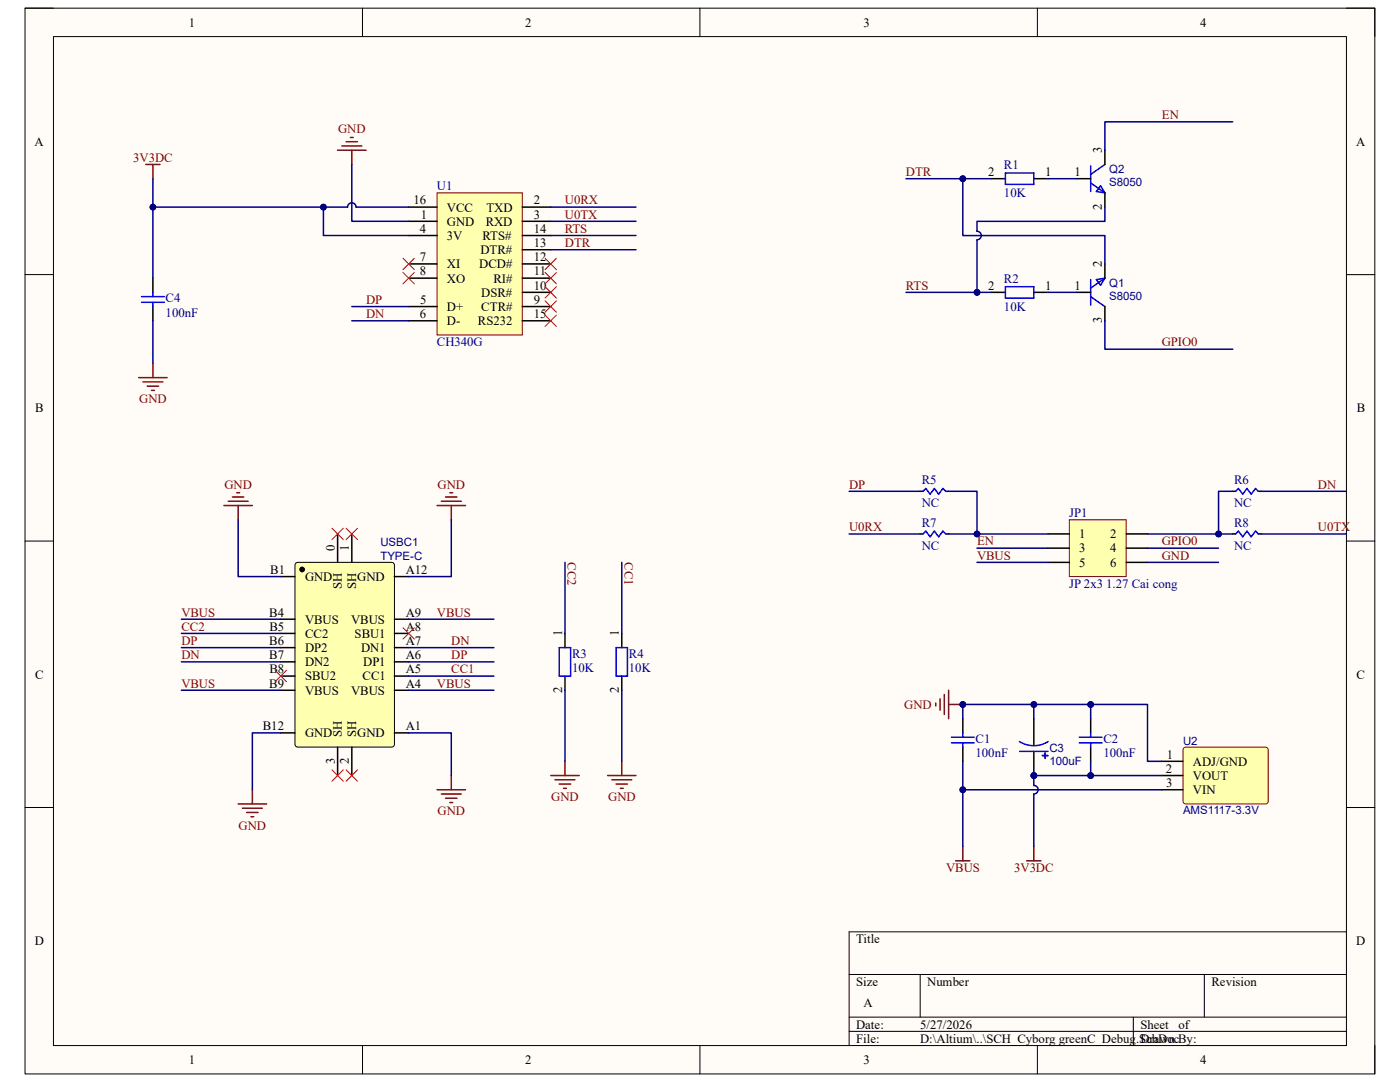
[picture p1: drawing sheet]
<svg xmlns="http://www.w3.org/2000/svg" width="279mm" height="216mm" viewBox="0 0 279 216" stroke-linecap="round" stroke-linejoin="round" font-family="sans-serif">
<path d="M5 1.6h269.4v212.7h-269.4z" fill-rule="evenodd" fill="#fffcf8"/>
<path d="M5 1.6h269.4v212.7h-269.4z" fill="none" stroke="#000" stroke-width=".2"/>
<path d="M10.7 7.3h258v201.3h-258z" fill-rule="evenodd" fill="#fffcf8"/>
<g fill="none" stroke="#000" stroke-width=".2">
<path d="M5 1.6h5.7M10.7 7.3h258v201.3h-258zM72.3 1.6v5.7M139.7 1.6v5.7M207 1.6v5.7M268.7 1.6h5.7v5.7M5 54.8h5.7M268.7 54.8h5.7M5 108h5.7M268.7 108h5.7M5 161.1h5.7M268.7 161.1h5.7"/>
<path d="M169.5 194.4h99.2M183.6 194.4v8.6M240.3 194.4v8.6M268.7 185.9h-99.2v22.7M72.3 208.6v5.7M139.7 208.6v5.7M169.5 203h99.2M169.5 205.8h99.2M207 208.6v5.7M226.2 203v5.6M274.4 208.6v5.7"/>
</g>
<path d="M217.7 33.1v5.1M217.7 36.5l2.8 2M219.6 37.1l.9 1.4-1.7-.3zM220.5 32.8l-2.8 2M217.7 55.8v5.1M217.7 59.2l2.8 2M218.8 55.8l1.7-.3-.9 1.4zM220.5 55.5l-2.8 2" fill="none" stroke="#00f" stroke-width=".3"/>
<path d="M214.8 35.7h2.9M220.5 30v2.8M220.5 38.5v2.8M214.8 58.3h2.9M220.5 52.7v2.8M220.5 61.2v2.8" fill="none" stroke="#000" stroke-width=".3"/>
<path d="M87.2 38.5h17v28.3h-17z" fill-rule="evenodd" fill="#ffffb0"/>
<path d="M87.2 38.5h17v28.3h-17z" fill="none" stroke="#800000" stroke-width=".2"/>
<g fill="none" stroke="#000" stroke-width=".3">
<path d="M81.6 44.2h5.6M81.6 41.3h5.6M81.6 47h5.6M81.6 52.7h5.6M81.6 55.5h5.6M104.2 44.2h5.7M104.2 41.3h5.7M104.2 47h5.7M104.2 52.7h5.7M104.2 55.5h5.7M104.2 58.3h5.7M104.2 49.8h5.7"/>
<path d="M81.6 61.2h5.6M81.6 64h5.6M104.2 61.2h5.7M104.2 64h5.7"/>
</g>
<path d="M58.9 112.5l.5-.3h18.8l.4 .3 .1 36-.3 .5-19 .1-.5-.3z" fill-rule="evenodd" fill="#ffffb0"/>
<path d="M58.9 112.5l.5-.3h18.8l.4 .3 .1 36-.3 .5-19 .1-.5-.3z" fill="none" stroke="#000" stroke-width=".2"/>
<circle cx="60.3" cy="113.6" r=".43" fill="#000"/>
<g fill="none" stroke="#000" stroke-width=".3">
<path d="M56 115.1h2.9M67.4 106.5v5.7M70.2 106.5v5.7M78.7 115.1h2.9M56 123.6h2.9M56 126.4h2.9M56 129.2h2.9M56 132.1h2.9M56 134.9h2.9M56 137.7h2.9M78.7 123.6h2.9M78.7 126.4h2.9"/>
<path d="M78.7 129.2h2.9M78.7 132.1h2.9M78.7 134.9h2.9M78.7 137.7h2.9M56 146.2h2.9M67.4 149.1v5.6M70.2 149.1v5.6M78.7 146.2h2.9"/>
<circle cx="60.3" cy="113.6" r=".43"/>
</g>
<circle cx="237.5" cy="150.5" r=".43" fill="#800"/>
<circle cx="237.5" cy="150.5" r=".43" fill="none" stroke="#800" stroke-width=".3"/>
<path d="M236.4 149.2h16.4l.3 .4-.1 10.5-.5 .3-16.1-.1-.3-.4v-10.3z" fill-rule="evenodd" fill="#ffffb0"/>
<path d="M236.4 149.2h16.4l.3 .4-.1 10.5-.5 .3-16.1-.1-.3-.4v-10.3z" fill="none" stroke="#800" stroke-width=".2"/>
<path d="M197.8 35.7h2.8M206.3 35.7h2.9M197.8 58.3h2.8M206.3 58.3h2.9M231.8 157.6h4.3M231.8 154.7h4.3M231.8 151.9h4.3" fill="none" stroke="#000" stroke-width=".3"/>
<path d="M200.6 34.5h5.7v2.3h-5.7zM200.6 57.2h5.7v2.3h-5.7z" fill="none" stroke="#00f" stroke-width=".3"/>
<g fill="none" stroke="#f00" stroke-width=".2">
<path d="M80.4 51.5l2.3 2.3M80.4 54.4l2.3 2.2M82.7 51.5l-2.3 2.3M82.7 54.4l-2.3 2.2M66.2 105.4l2.3 2.3M68.5 105.4l-2.3 2.3M69.1 105.4l2.2 2.3M71.3 105.4l-2.2 2.3M54.9 133.8l2.3 2.2M57.2 133.8l-2.3 2.2M80.4 125.3l2.3 2.2M82.7 125.3l-2.3 2.2"/>
<path d="M66.2 153.6l2.3 2.3M68.5 153.6l-2.3 2.3M69.1 153.6l2.2 2.3M71.3 153.6l-2.2 2.3"/>
</g>
<g fill="none" stroke="#800000" stroke-width=".3">
<path d="M46.4 99.2h2.3M47.2 98.3h.6M88.9 99.2h2.3M89.8 98.3h.5M44.7 100.9h5.7M45.5 100h4M47.5 100.9v2.8M87.2 100.9h5.7M88.1 100h3.9M90.1 100.9v2.8M187.6 139.4v2.3M188.5 138.6v4"/>
<path d="M189.3 137.7v5.7M50.4 157.6v2.8M87.2 157.6h5.7M88.1 158.4h3.9M88.9 159.3h2.3M90.1 154.7v2.9M186.8 140.3v.6M189.3 140.6h2.9M47.5 160.4h5.7M48.4 161.3h4M49.2 162.1h2.3M50.1 163h.5"/>
<path d="M89.8 160.1h.5"/>
</g>
<circle cx="192.1" cy="140.6" r=".57" fill="#000080"/>
<circle cx="192.1" cy="140.6" r=".57" fill="none" stroke="#000080" stroke-width=".2"/>
<path d="M192.2 143.4v2.8M192.2 149.1v2.8M217.7 143.4v2.8M217.7 149.1v2.8" fill="none" stroke="#000" stroke-width=".3"/>
<path d="M189.9 147.1h4.5M189.9 148.2h4.5M192.2 146.2v.9M192.2 148.2v.9M215.4 147.1h4.5M215.4 148.2h4.5M217.7 146.2v.9M217.7 148.2v.9" fill="none" stroke="#00f" stroke-width=".3"/>
<circle cx="206.3" cy="154.8" r=".57" fill="#000080"/>
<circle cx="206.3" cy="154.8" r=".57" fill="none" stroke="#000080" stroke-width=".2"/>
<path d="M206.3 149.9v4.8" fill="none" stroke="#000" stroke-width=".3"/>
<circle cx="206.3" cy="154.8" r=".57" fill="#000080"/>
<circle cx="206.3" cy="154.8" r=".57" fill="none" stroke="#000080" stroke-width=".2"/>
<path d="M206.3 143.4v5.4" fill="none" stroke="#000" stroke-width=".3"/>
<path d="M203.5 149.9h5.7" fill="none" stroke="#00f" stroke-width=".3"/>
<path d="M208 150.7l1.2 .1z" fill-rule="evenodd" fill="#8d2323"/>
<path d="M208 150.7l1.2 .1z" fill="none" stroke="#00f" stroke-width=".3"/>
<path d="M208.6 150.2v1.1z" fill-rule="evenodd" fill="#8d2323"/>
<path d="M28.2 59.2h4.6M30.5 58.3v.9M28.2 60.3h4.6M30.5 60.3v.9M111.6 129.2h2.3v5.7h-2.3zM123 129.2h2.2v5.7h-2.2zM203.4 148a5.4 5.4 0 0 0 5.8 0M208.6 150.2v1.1z" fill="none" stroke="#00f" stroke-width=".3"/>
<g fill="none" stroke="#800000" stroke-width=".3">
<path d="M29.1 32.8h2.8M30.5 32.8v2.9M67.4 30h5.6M68.2 29.1h4M69.1 28.3h2.2M69.9 27.4h.6M70.2 30v2.8M27.7 75.4h5.7M28.5 76.2h4M29.4 77.1h2.2M30.2 77.9h.6M30.5 72.5v2.9"/>
<path d="M109.9 154.7h5.7M110.8 155.6h3.9M111.6 156.4h2.3M112.5 157.3h.5M112.7 151.9v2.8M121.3 154.7h5.6M122.1 155.6h4M123 156.4h2.2M123.8 157.3h.6M124.1 151.9v2.8M190.7 171.8h2.9M192.2 168.9v2.9"/>
<path d="M204.9 171.8h2.8M206.3 168.9v2.9"/>
</g>
<path d="M30.5 55.5v2.8M30.5 61.2v2.8M112.7 126.4v2.8M112.7 134.9v2.8M124.1 126.4v2.8M124.1 134.9v2.8" fill="none" stroke="#000" stroke-width=".3"/>
<path d="M108.8 51.5l2.2 2.3M108.8 54.4l2.2 2.2M108.8 57.2l2.2 2.3M111 51.5l-2.2 2.3M111 54.4l-2.2 2.2M111 57.2l-2.2 2.3M108.8 60l2.2 2.3M108.8 62.9l2.2 2.2M111 60l-2.2 2.3M111 62.9l-2.2 2.2" fill="none" stroke="#f00" stroke-width=".2"/>
<path d="M213.4 103.7h11.4v11.4h-11.4z" fill-rule="evenodd" fill="#ffffb0"/>
<path d="M213.4 103.7h11.4v11.4h-11.4z" fill="none" stroke="#800000" stroke-width=".2"/>
<g fill="none" stroke="#000" stroke-width=".3">
<path d="M183.6 98h.6M188.7 98h.6M246 98h.6M251.1 98h.6M183.6 106.5h.6M188.7 106.5h.6M209.2 106.5h4.2M209.2 109.4h4.2M209.2 112.2h4.2M224.8 106.5h4.2M224.8 109.4h4.2M224.8 112.2h4.2"/>
<path d="M246 106.5h.6M251.1 106.5h.6"/>
</g>
<path d="M184.2 98l.6-.5 .8 1.1 .9-1.1 .8 1.1 .9-1.1 .5 .5M246.6 98l.6-.5 .8 1.1 .9-1.1 .8 1.1 .9-1.1 .5 .5M184.2 106.5l.6-.5 .8 1.1 .9-1.1 .8 1.1 .9-1.1 .5 .5M246.6 106.5l.6-.5 .8 1.1 .9-1.1 .8 1.1 .9-1.1 .5 .5" fill="none" stroke="#00f" stroke-width=".3"/>
<path d="M192.2 35.7v11.3h28.3v5.7M209.2 35.7h5.6M209.2 58.3h5.6M195 109.4h14.2M195 112.2h14.2M229 109.4h14.2M229 112.2h14.2" fill="none" stroke="#000080" stroke-width=".3"/>
<circle cx="192.1" cy="35.7" r=".57" fill="#000080"/>
<circle cx="192.1" cy="35.7" r=".57" fill="none" stroke="#000080" stroke-width=".2"/>
<path d="M180.8 58.3h17" fill="none" stroke="#000080" stroke-width=".3"/>
<circle cx="195" cy="58.3" r=".57" fill="#000080"/>
<circle cx="195" cy="58.3" r=".57" fill="none" stroke="#000080" stroke-width=".2"/>
<path d="M180.8 35.7h17" fill="none" stroke="#000080" stroke-width=".3"/>
<circle cx="192.1" cy="35.7" r=".57" fill="#000080"/>
<circle cx="192.1" cy="35.7" r=".57" fill="none" stroke="#000080" stroke-width=".2"/>
<path d="M220.5 41.3v2.9h-25.5v1.9a.85 .85 0 0 1 .8 .9 .85 .85 0 0 1-.8 .8v10.5" fill="none" stroke="#000080" stroke-width=".3"/>
<circle cx="195" cy="58.3" r=".57" fill="#000080"/>
<circle cx="195" cy="58.3" r=".57" fill="none" stroke="#000080" stroke-width=".2"/>
<g fill="none" stroke="#000080" stroke-width=".3">
<path d="M246 24.3h-25.5v5.7M109.9 47h17M109.9 49.8h17M109.9 41.3h17M109.9 44.2h17M220.5 64v5.7h25.5M47.5 103.7v11.4h8.5M90.1 103.7v11.4h-8.5M36.2 123.6h19.8M36.2 137.7h19.8M36.2 126.4h19.8M36.2 129.2h19.8"/>
<path d="M36.2 132.1h19.8M81.6 123.6h17M81.6 137.7h17M81.6 134.9h17M81.6 129.2h17M81.6 132.1h17M56 146.2h-5.6v11.4M81.6 146.2h8.5v8.5M217.7 151.9v2.8h14.1"/>
</g>
<circle cx="217.7" cy="154.8" r=".57" fill="#000080"/>
<circle cx="217.7" cy="154.8" r=".57" fill="none" stroke="#000080" stroke-width=".2"/>
<path d="M192.2 151.9v5.7h39.6" fill="none" stroke="#000080" stroke-width=".3"/>
<circle cx="192.1" cy="157.6" r=".57" fill="#000080"/>
<circle cx="192.1" cy="157.6" r=".57" fill="none" stroke="#000080" stroke-width=".2"/>
<path d="M217.7 140.6v2.8" fill="none" stroke="#000080" stroke-width=".3"/>
<circle cx="217.7" cy="140.6" r=".57" fill="#000080"/>
<circle cx="217.7" cy="140.6" r=".57" fill="none" stroke="#000080" stroke-width=".2"/>
<path d="M206.3 140.6v2.8" fill="none" stroke="#000080" stroke-width=".3"/>
<circle cx="206.3" cy="140.6" r=".57" fill="#000080"/>
<circle cx="206.3" cy="140.6" r=".57" fill="none" stroke="#000080" stroke-width=".2"/>
<path d="M192.2 157.6v11.3" fill="none" stroke="#000080" stroke-width=".3"/>
<circle cx="192.1" cy="157.6" r=".57" fill="#000080"/>
<circle cx="192.1" cy="157.6" r=".57" fill="none" stroke="#000080" stroke-width=".2"/>
<path d="M206.3 156.7a.85 .85 0 0 1 .9 .9 .85 .85 0 0 1-.9 .8v10.5M217.7 154.7h-11.4v2" fill="none" stroke="#000080" stroke-width=".3"/>
<circle cx="206.3" cy="154.8" r=".57" fill="#000080"/>
<circle cx="206.3" cy="154.8" r=".57" fill="none" stroke="#000080" stroke-width=".2"/>
<circle cx="217.7" cy="154.8" r=".57" fill="#000080"/>
<circle cx="217.7" cy="154.8" r=".57" fill="none" stroke="#000080" stroke-width=".2"/>
<path d="M192.2 143.4v-2.8h36.8v11.3h2.8" fill="none" stroke="#000080" stroke-width=".3"/>
<circle cx="192.1" cy="140.6" r=".57" fill="#000080"/>
<circle cx="192.1" cy="140.6" r=".57" fill="none" stroke="#000080" stroke-width=".2"/>
<circle cx="206.3" cy="140.6" r=".57" fill="#000080"/>
<circle cx="206.3" cy="140.6" r=".57" fill="none" stroke="#000080" stroke-width=".2"/>
<circle cx="217.7" cy="140.6" r=".57" fill="#000080"/>
<circle cx="217.7" cy="140.6" r=".57" fill="none" stroke="#000080" stroke-width=".2"/>
<path d="M30.5 35.7v5.6M70.2 32.8v11.4h11.4M112.7 112.2v14.2M124.1 112.2v14.2M112.7 137.7v14.2M124.1 137.7v14.2" fill="none" stroke="#000080" stroke-width=".3"/>
<circle cx="30.5" cy="41.3" r=".57" fill="#000080"/>
<circle cx="30.5" cy="41.3" r=".57" fill="none" stroke="#000080" stroke-width=".2"/>
<path d="M64.5 41.3v5.7h17.1M30.5 64v8.5" fill="none" stroke="#000080" stroke-width=".3"/>
<circle cx="64.5" cy="41.3" r=".57" fill="#000080"/>
<circle cx="64.5" cy="41.3" r=".57" fill="none" stroke="#000080" stroke-width=".2"/>
<path d="M81.6 41.3h-10.5a.85 .85 0 0 0-.9-.8 .85 .85 0 0 0-.8 .8h-38.9v14.2" fill="none" stroke="#000080" stroke-width=".3"/>
<circle cx="30.5" cy="41.3" r=".57" fill="#000080"/>
<circle cx="30.5" cy="41.3" r=".57" fill="none" stroke="#000080" stroke-width=".2"/>
<circle cx="64.5" cy="41.3" r=".57" fill="#000080"/>
<circle cx="64.5" cy="41.3" r=".57" fill="none" stroke="#000080" stroke-width=".2"/>
<path d="M70.2 61.2h11.4M70.2 64h11.4M169.5 106.5h14.1M189.3 106.5h19.9M251.7 106.5h17" fill="none" stroke="#000080" stroke-width=".3"/>
<circle cx="195" cy="106.5" r=".57" fill="#000080"/>
<circle cx="195" cy="106.5" r=".57" fill="none" stroke="#000080" stroke-width=".2"/>
<path d="M229 106.5h17" fill="none" stroke="#000080" stroke-width=".3"/>
<circle cx="243.2" cy="106.5" r=".57" fill="#000080"/>
<circle cx="243.2" cy="106.5" r=".57" fill="none" stroke="#000080" stroke-width=".2"/>
<path d="M169.5 98h14.1M189.3 98h5.7v8.5M251.7 98h17" fill="none" stroke="#000080" stroke-width=".3"/>
<circle cx="195" cy="106.5" r=".57" fill="#000080"/>
<circle cx="195" cy="106.5" r=".57" fill="none" stroke="#000080" stroke-width=".2"/>
<path d="M246 98h-2.8v8.5" fill="none" stroke="#000080" stroke-width=".3"/>
<circle cx="243.2" cy="106.5" r=".57" fill="#000080"/>
<circle cx="243.2" cy="106.5" r=".57" fill="none" stroke="#000080" stroke-width=".2"/>
<g font-size="2.5">
<text x="37.7" y="5.3">1</text>
<text x="104.8" y="5.3">2</text>
<text x="172.3" y="5.3">3</text>
<text x="239.5" y="5.3">4</text>
<text x="6.9" y="29.1">A</text>
<text x="270.6" y="29.1">A</text>
<text x="197.2" y="35.1">2</text>
<text x="208.6" y="35.1">1</text>
<text x="214.4" y="35.1">1</text>
<text x="219.9" y="30.6" transform="rotate(-90 219.9 30.6)">3</text>
<text x="82.5" y="40.8">16</text>
<text x="106.5" y="40.8">2</text>
<text x="219.9" y="41.9" transform="rotate(-90 219.9 41.9)">2</text>
<text x="83.8" y="46.4">4</text>
<text x="84" y="43.6">1</text>
<text x="89.2" y="45">GND</text>
<text x="89.2" y="47.9">3V</text>
<text x="89.2" y="42.2">VCC</text>
<text x="96.3" y="47.9">RTS#</text>
<text x="96.9" y="45">RXD</text>
<text x="97.1" y="42.2">TXD</text>
<text x="106.5" y="43.6">3</text>
<text x="106.5" y="46.4">14</text>
<text x="83.8" y="52.1">7</text>
<text x="89.2" y="53.6">XI</text>
<text x="95.6" y="53.6">DCD#</text>
<text x="95.9" y="50.7">DTR#</text>
<text x="106.5" y="52.1">12</text>
<text x="106.5" y="49.3">13</text>
<text x="219.9" y="53.2" transform="rotate(-90 219.9 53.2)">2</text>
<text x="83.8" y="54.9">8</text>
<text x="89.2" y="56.4">XO</text>
<text x="96.1" y="59.2">DSR#</text>
<text x="98.5" y="56.4">RI#</text>
<text x="106.5" y="57.8">10</text>
<text x="106.5" y="54.9">11</text>
<text x="197.2" y="57.8">2</text>
<text x="208.6" y="57.8">1</text>
<text x="214.4" y="57.8">1</text>
<text x="83.8" y="63.5">6</text>
<text x="83.9" y="60.6">5</text>
<text x="89.2" y="62.1">D+</text>
<text x="89.2" y="64.9">D-</text>
<text x="95.4" y="64.9">RS232</text>
<text x="96.1" y="62.1">CTR#</text>
<text x="106.5" y="60.6">9</text>
<text x="106.5" y="63.5">15</text>
<text x="219.9" y="64.5" transform="rotate(-90 219.9 64.5)">3</text>
<text x="7" y="82.3">B</text>
<text x="270.8" y="82.3">B</text>
<text x="215.4" y="107.4">1</text>
<text x="221.6" y="107.4">2</text>
<text x="66.8" y="109.9" transform="rotate(-90 66.8 109.9)">0</text>
<text x="69.6" y="109.9" transform="rotate(-90 69.6 109.9)">1</text>
<text x="215.4" y="110.2">3</text>
<text x="215.4" y="113.1">5</text>
<text x="221.6" y="113.1">6</text>
<text x="221.6" y="110.2">4</text>
<text x="53.9" y="114.5">B1</text>
<text x="60.9" y="115.9">GND</text>
<text x="68.2" y="117.4" transform="rotate(-90 68.2 117.4)">SH</text>
<text x="71.1" y="117.4" transform="rotate(-90 71.1 117.4)">SH</text>
<text x="71.3" y="115.9">GND</text>
<text x="81" y="114.5">A12</text>
<text x="53.7" y="123">B4</text>
<text x="53.8" y="125.9">B5</text>
<text x="60.9" y="124.4">VBUS</text>
<text x="70.1" y="124.4">VBUS</text>
<text x="81" y="125.9">A8</text>
<text x="81" y="123">A9</text>
<text x="53.7" y="128.7">B6</text>
<text x="53.7" y="131.5">B7</text>
<text x="60.9" y="127.3">CC2</text>
<text x="60.9" y="130.1">DP2</text>
<text x="70.8" y="127.3">SBU1</text>
<text x="72.1" y="130.1">DN1</text>
<text x="81" y="131.5">A6</text>
<text x="81" y="128.7">A7</text>
<text x="112.2" y="127" transform="rotate(-90 112.2 127)">1</text>
<text x="123.5" y="127" transform="rotate(-90 123.5 127)">1</text>
<text x="7" y="135.4">C</text>
<text x="53.7" y="137.2">B9</text>
<text x="53.8" y="134.4">B8</text>
<text x="60.9" y="132.9">DN2</text>
<text x="60.9" y="135.8">SBU2</text>
<text x="72.3" y="135.8">CC1</text>
<text x="72.5" y="132.9">DP1</text>
<text x="81" y="137.2">A4</text>
<text x="81" y="134.4">A5</text>
<text x="270.7" y="135.4">C</text>
<text x="60.9" y="138.6">VBUS</text>
<text x="70.1" y="138.6">VBUS</text>
<text x="112.2" y="138.3" transform="rotate(-90 112.2 138.3)">2</text>
<text x="123.5" y="138.3" transform="rotate(-90 123.5 138.3)">2</text>
<text x="52.5" y="145.7">B12</text>
<text x="60.9" y="147.1">GND</text>
<text x="68.2" y="147.1" transform="rotate(-90 68.2 147.1)">SH</text>
<text x="71.1" y="147.1" transform="rotate(-90 71.1 147.1)">SH</text>
<text x="71.3" y="147.1">GND</text>
<text x="81" y="145.7">A1</text>
<text x="66.8" y="152.4" transform="rotate(-90 66.8 152.4)">3</text>
<text x="69.6" y="152.5" transform="rotate(-90 69.6 152.5)">2</text>
<text x="232.7" y="154.2">2</text>
<text x="232.9" y="151.4">1</text>
<text x="238.1" y="155.6">VOUT</text>
<text x="238.1" y="152.8">ADJ/GND</text>
<text x="232.7" y="157">3</text>
<text x="238.1" y="158.5">VIN</text>
<text x="6.9" y="188.6">D</text>
<text x="170.9" y="188.2">Title</text>
<text x="270.7" y="188.6">D</text>
<text x="170.9" y="196.7">Size</text>
<text x="185" y="196.7">Number</text>
<text x="241.8" y="196.7">Revision</text>
<text x="172.3" y="201">A</text>
<text x="170.9" y="205.2">Date:</text>
<text x="170.9" y="208.1">File:</text>
<text x="183.6" y="205.2">5/27/2026</text>
<text x="183.7" y="208.1">D:\Altium\..\SCH_Cyborg greenC_Debug.SchDoc</text>
<text x="227.6" y="208.1">Drawn By:</text>
<text x="227.6" y="205.2">Sheet</text>
<text x="235.2" y="205.2">of</text>
<text x="37.7" y="212.3">1</text>
<text x="104.8" y="212.3">2</text>
<text x="172.3" y="212.3">3</text>
<text x="239.5" y="212.3">4</text>
</g>
<g font-size="2.5" fill="#800000">
<text x="231.9" y="23.7">EN</text>
<text x="67.5" y="26.6">GND</text>
<text x="26.6" y="32.3">3V3DC</text>
<text x="180.8" y="35.1">DTR</text>
<text x="112.7" y="40.8">U0RX</text>
<text x="112.7" y="43.6">U0TX</text>
<text x="112.7" y="46.4">RTS</text>
<text x="112.7" y="49.3">DTR</text>
<text x="180.8" y="57.8">RTS</text>
<text x="73.1" y="60.6">DP</text>
<text x="73.1" y="63.5">DN</text>
<text x="231.9" y="69.1">GPIO0</text>
<text x="27.8" y="80.5">GND</text>
<text x="44.8" y="97.5">GND</text>
<text x="87.3" y="97.5">GND</text>
<text x="169.5" y="97.5">DP</text>
<text x="263" y="97.5">DN</text>
<text x="169.5" y="106">U0RX</text>
<text x="263" y="106">U0TX</text>
<text x="113.3" y="112.2" transform="rotate(90 113.3 112.2)">CC2</text>
<text x="124.6" y="112.2" transform="rotate(90 124.6 112.2)">CC1</text>
<text x="195" y="108.8">EN</text>
<text x="195" y="111.7">VBUS</text>
<text x="231.9" y="108.8">GPIO0</text>
<text x="231.9" y="111.7">GND</text>
<text x="36.2" y="125.9">CC2</text>
<text x="36.2" y="123">VBUS</text>
<text x="87.2" y="123">VBUS</text>
<text x="36.2" y="128.7">DP</text>
<text x="36.2" y="131.5">DN</text>
<text x="90" y="131.5">DP</text>
<text x="90" y="128.7">DN</text>
<text x="36.2" y="137.2">VBUS</text>
<text x="87.2" y="137.2">VBUS</text>
<text x="90" y="134.4">CC1</text>
<text x="180.5" y="141.4">GND</text>
<text x="110" y="159.9">GND</text>
<text x="121.4" y="159.9">GND</text>
<text x="47.6" y="165.5">GND</text>
<text x="87.3" y="162.7">GND</text>
<text x="188.8" y="174">VBUS</text>
<text x="202.4" y="174">3V3DC</text>
</g>
<g font-size="2.5" fill="#000080">
<text x="200.4" y="33.7">R1</text>
<text x="87.2" y="37.9">U1</text>
<text x="200.4" y="39.4">10K</text>
<text x="200.4" y="56.4">R2</text>
<text x="33.1" y="60.3">C4</text>
<text x="33.1" y="63.2">100nF</text>
<text x="200.4" y="62.1">10K</text>
<text x="87.2" y="69.1">CH340G</text>
<text x="183.9" y="96.6">R5</text>
<text x="183.9" y="101.2">NC</text>
<text x="246.3" y="96.6">R6</text>
<text x="246.3" y="101.2">NC</text>
<text x="183.9" y="105.2">R7</text>
<text x="213.4" y="103.2">JP1</text>
<text x="246.3" y="105.2">R8</text>
<text x="183.9" y="109.7">NC</text>
<text x="246.3" y="109.7">NC</text>
<text x="213.4" y="117.3">JP 2x3 1.27 Cai cong</text>
<text x="114.2" y="131.2">R3</text>
<text x="125.5" y="131.2">R4</text>
<text x="114.2" y="134.1">10K</text>
<text x="125.5" y="134.1">10K</text>
<text x="194.7" y="148.3">C1</text>
<text x="220.2" y="148.3">C2</text>
<text x="194.7" y="151.1">100nF</text>
<text x="220.2" y="151.1">100nF</text>
</g>
<g font-size="2.3" fill="#000080">
<text x="221.4" y="34.6">Q2</text>
<text x="221.4" y="37.2">S8050</text>
<text x="221.4" y="57.3">Q1</text>
<text x="221.4" y="59.9">S8050</text>
<text x="75.9" y="108.9">USBC1</text>
<text x="75.9" y="111.7">TYPE-C</text>
<text x="236.1" y="148.6">U2</text>
<text x="209.4" y="150">C3</text>
<text x="209.4" y="152.6">100uF</text>
<text x="236.1" y="162.5">AMS1117-3.3V</text>
</g>
</svg>
